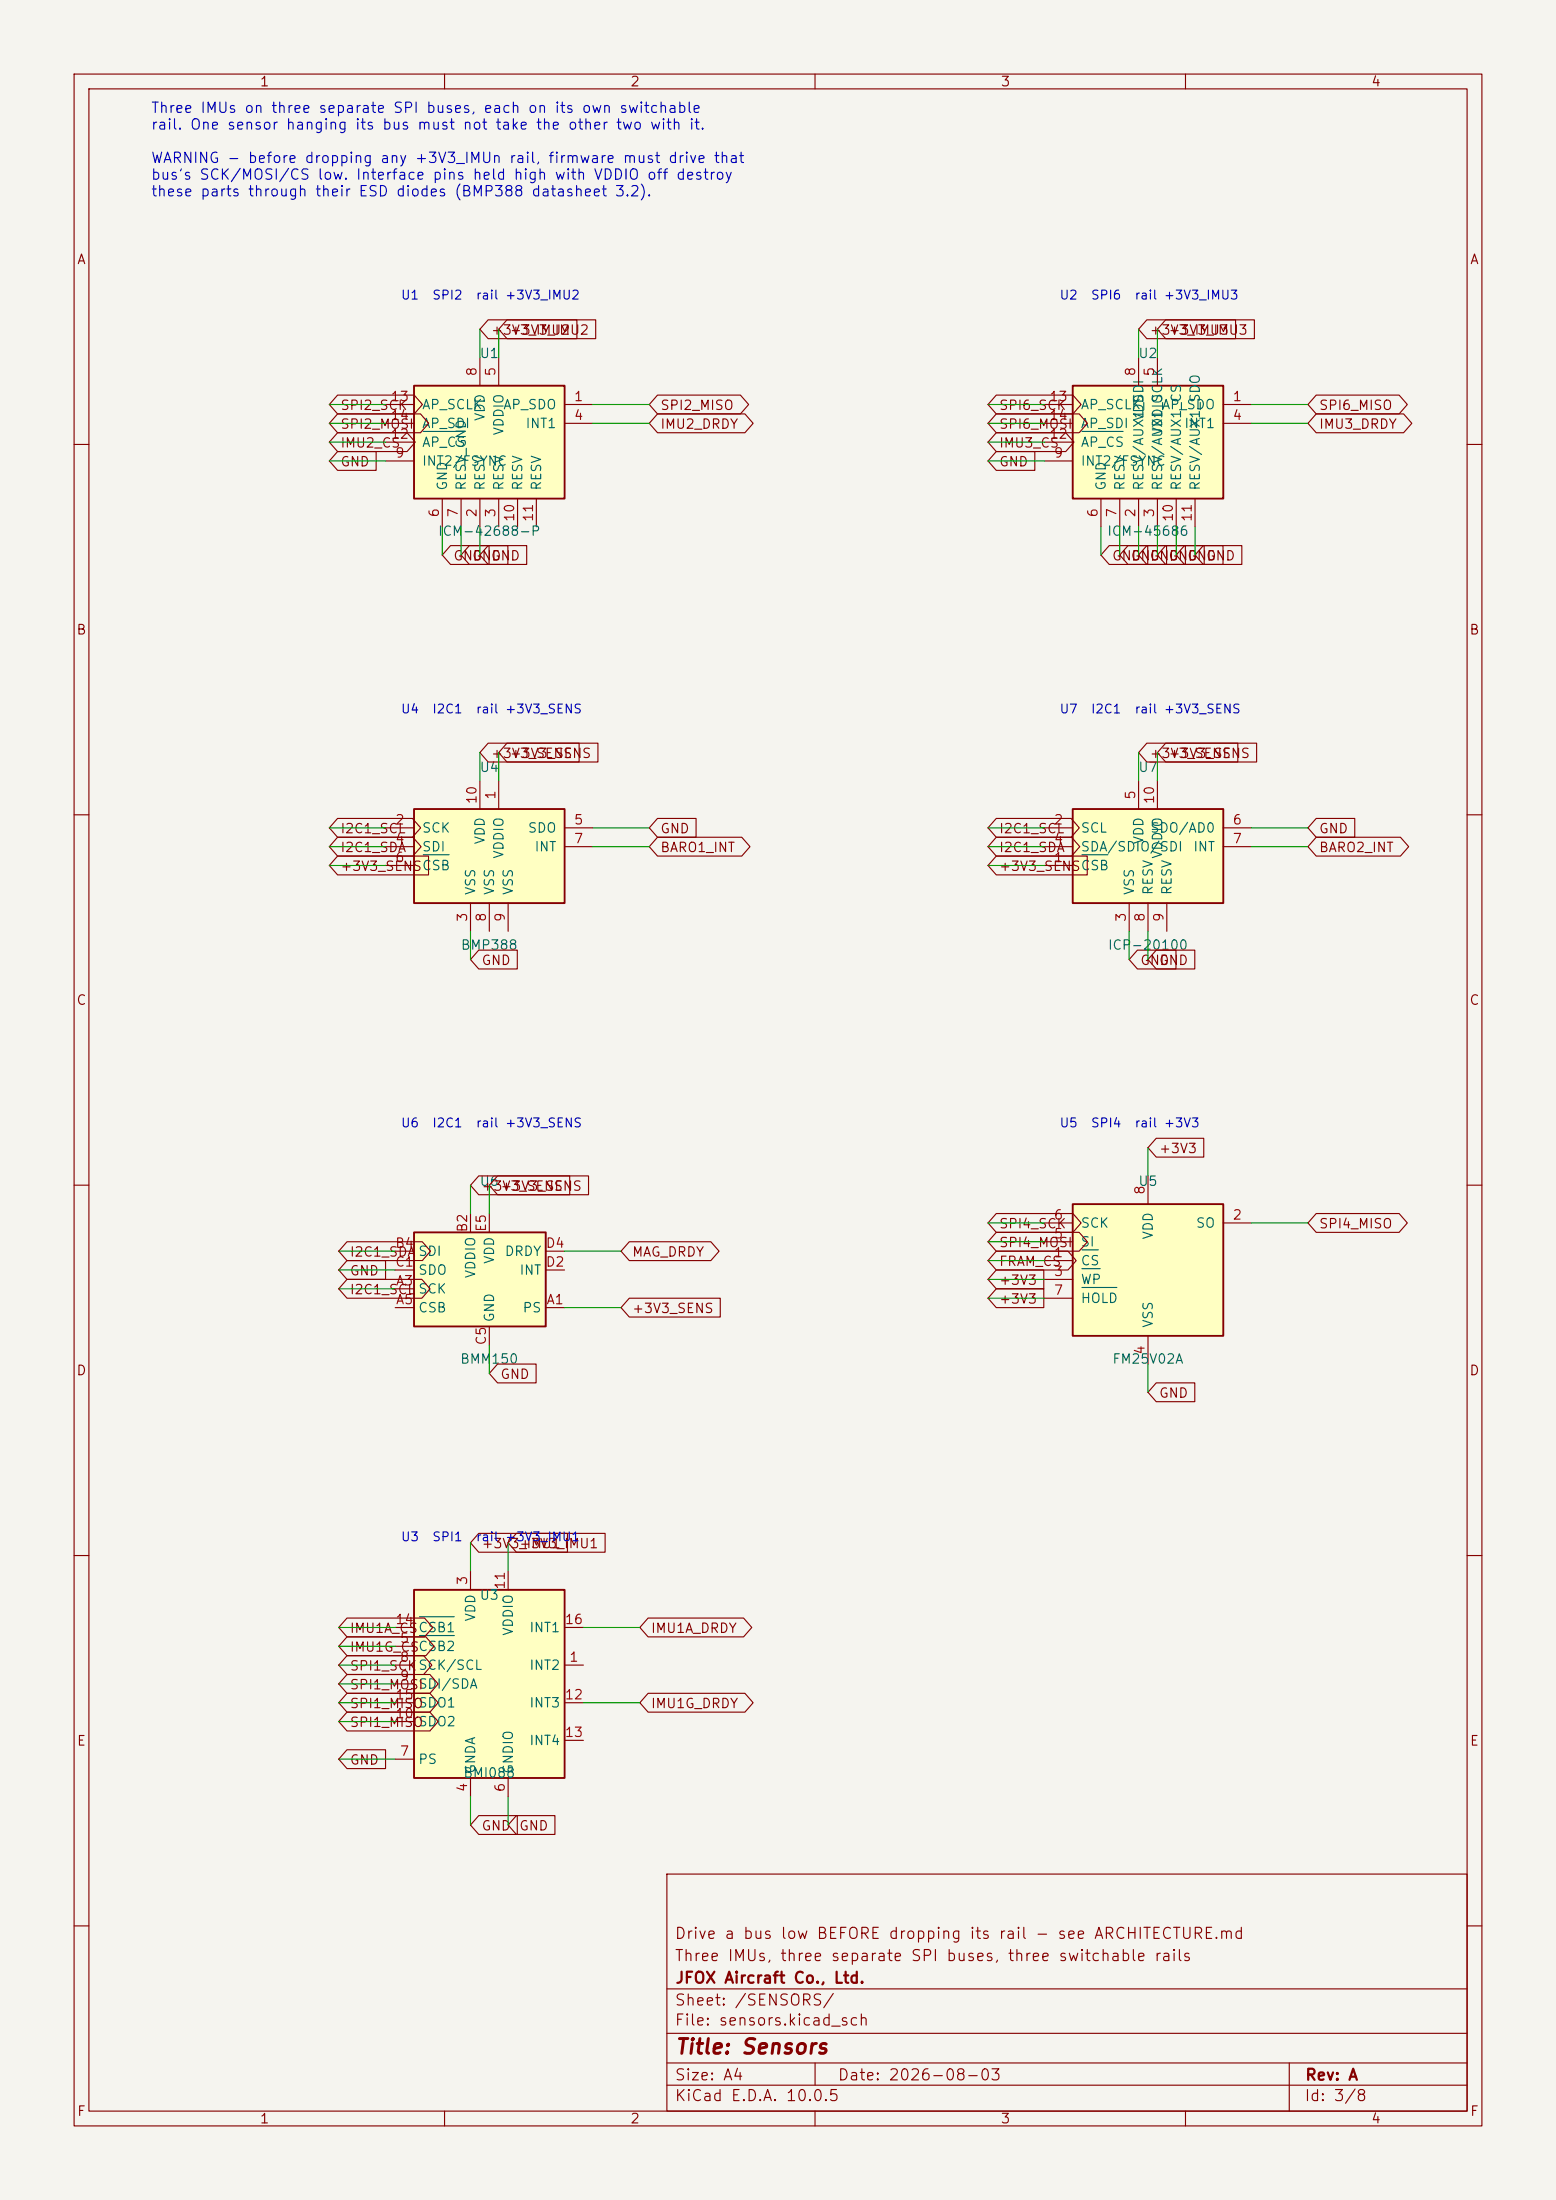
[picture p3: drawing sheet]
<svg xmlns="http://www.w3.org/2000/svg" width="210mm" height="297mm" viewBox="0 0 210 297" stroke-linecap="round" stroke-linejoin="round" font-family="sans-serif">
<path d="M0 0h210v297h-210z" fill="#f5f4ef" stroke="#f5f4ef" stroke-width=".13"/>
<g fill="none" stroke="#840000" stroke-width=".15">
<path d="M10 10h190v277h-190zM12 12h186v273h-186zM60 10v2M110 10v2M160 10v2M10 60h2M198 60h2M10 110h2M198 110h2M10 160h2M198 160h2M10 210h2"/>
<path d="M198 210h2M90 253h108v32h-108zM10 260h2M90 278.5h108M90 274.5h108M90 268.5h108M110 278.5v3M174 278.5v6.5M198 260h2M60 285v2M90 281.5h108M110 285v2"/>
<path d="M160 285v2"/>
</g>
<path d="M144.8 52.1h20.3v15.2h-20.3z" fill="#ffffc2"/>
<path d="M144.8 52.1h20.3v15.2h-20.3z" fill="none" stroke="#840000" stroke-width=".25"/>
<g fill="none" stroke="#840000" stroke-width=".15">
<path d="M141 54.6h3.8M141 57.2h3.8M141 59.7h3.8M153.7 48.3v3.8M156.2 48.3v3.8M165.1 54.6h3.8M165.1 57.2h3.8M141 62.2h3.8M148.6 67.3v3.8M151.1 67.3v3.8M153.7 67.3v3.8M156.2 67.3v3.8"/>
<path d="M158.7 67.3v3.8M161.3 67.3v3.8"/>
</g>
<path d="M146 58.2h5.6" fill="none" stroke="#006464" stroke-width=".15"/>
<path d="M55.9 52.1h20.3v15.2h-20.3z" fill="#ffffc2"/>
<path d="M55.9 52.1h20.3v15.2h-20.3z" fill="none" stroke="#840000" stroke-width=".25"/>
<g fill="none" stroke="#840000" stroke-width=".15">
<path d="M52.1 54.6h3.8M52.1 57.2h3.8M52.1 59.7h3.8M64.8 48.3v3.8M67.3 48.3v3.8M76.2 54.6h3.8M76.2 57.2h3.8M52.1 62.2h3.8M59.7 67.3v3.8M62.2 67.3v3.8M64.8 67.3v3.8M67.3 67.3v3.8"/>
<path d="M69.8 67.3v3.8M72.4 67.3v3.8"/>
</g>
<path d="M57.1 58.2h5.6" fill="none" stroke="#006464" stroke-width=".15"/>
<path d="M55.9 109.2h20.3v12.7h-20.3z" fill="#ffffc2"/>
<path d="M55.9 109.2h20.3v12.7h-20.3z" fill="none" stroke="#840000" stroke-width=".25"/>
<path d="M52.1 111.8h3.8M52.1 114.3h3.8M52.1 116.8h3.8M64.8 105.4v3.8M67.3 105.4v3.8M76.2 111.8h3.8M76.2 114.3h3.8M63.5 121.9v3.8M66 121.9v3.8M68.6 121.9v3.8" fill="none" stroke="#840000" stroke-width=".15"/>
<path d="M57.1 115.4h3.5" fill="none" stroke="#006464" stroke-width=".15"/>
<path d="M144.8 109.2h20.3v12.7h-20.3z" fill="#ffffc2"/>
<path d="M144.8 109.2h20.3v12.7h-20.3z" fill="none" stroke="#840000" stroke-width=".25"/>
<path d="M141 116.8h3.8M141 111.8h3.8M141 114.3h3.8M153.7 105.4v3.8M156.2 105.4v3.8M165.1 111.8h3.8M165.1 114.3h3.8M152.4 121.9v3.8M154.9 121.9v3.8M157.5 121.9v3.8" fill="none" stroke="#840000" stroke-width=".15"/>
<path d="M146 115.4h3.5" fill="none" stroke="#006464" stroke-width=".15"/>
<path d="M55.9 214.6h20.3v25.4h-20.3z" fill="#ffffc2"/>
<path d="M55.9 214.6h20.3v25.4h-20.3z" fill="none" stroke="#840000" stroke-width=".25"/>
<g fill="none" stroke="#840000" stroke-width=".15">
<path d="M53.3 219.7h2.6M63.5 212.1v2.5M68.6 212.1v2.5M76.2 219.7h2.5M53.3 224.8h2.6M53.3 222.2h2.6M53.3 237.5h2.6M53.3 227.3h2.6M53.3 232.4h2.6M53.3 229.9h2.6M76.2 224.8h2.5M76.2 229.9h2.5"/>
<path d="M76.2 234.9h2.5M63.5 240v2.6M68.6 240v2.6"/>
</g>
<path d="M56.6 218.3h4.7M56.6 220.8h4.7" fill="none" stroke="#006464" stroke-width=".15"/>
<path d="M144.8 162.6h20.3v17.7h-20.3z" fill="#ffffc2"/>
<path d="M144.8 162.6h20.3v17.7h-20.3z" fill="none" stroke="#840000" stroke-width=".25"/>
<path d="M154.9 158.8v3.8M141 170.2h3.8M141 165.1h3.8M141 172.7h3.8M141 167.6h3.8M141 175.3h3.8M165.1 165.1h3.8M154.9 180.3v3.9" fill="none" stroke="#840000" stroke-width=".15"/>
<path d="M146 168.7h2.2M146 171.3h2.5M146 173.8h4.7" fill="none" stroke="#006464" stroke-width=".15"/>
<path d="M55.9 166.4h17.8v12.7h-17.8z" fill="#ffffc2"/>
<path d="M55.9 166.4h17.8v12.7h-17.8z" fill="none" stroke="#840000" stroke-width=".25"/>
<g fill="none" stroke="#840000" stroke-width=".15">
<path d="M45.6 53.3h10.3l1.1 1.3-1.1 1.3h-10.3l-1.2-1.3zM45.6 55.9h11.2l1.1 1.3-1.1 1.2h-11.2l-1.2-1.2zM45.6 58.4h9.3l1.2 1.3-1.2 1.3h-9.3l-1.2-1.3zM65.9 43.2h12v2.5h-12l-1.1-1.2zM68.4 43.2h12v2.5h-12l-1.1-1.2zM88.7 53.3h11.2l1.1 1.3-1.1 1.3h-11.2l-1.1-1.3zM88.7 55.9h11.8l1.1 1.3-1.1 1.2h-11.8l-1.1-1.2zM134.5 53.3h10.3l1.1 1.3-1.1 1.3h-10.3l-1.2-1.3zM134.5 55.9h11.2l1.1 1.3-1.1 1.2h-11.2l-1.2-1.2zM134.5 58.4h9.3l1.1 1.3-1.1 1.3h-9.3l-1.2-1.3zM154.8 43.2h12v2.5h-12l-1.1-1.2zM157.3 43.2h12v2.5h-12l-1.1-1.2z"/>
<path d="M177.6 53.3h11.2l1.1 1.3-1.1 1.3h-11.2l-1.1-1.3zM177.6 55.9h11.8l1.1 1.3-1.1 1.2h-11.8l-1.1-1.2zM45.6 61h5.2v2.5h-5.2l-1.2-1.3zM60.8 73.7h5.2v2.5h-5.2l-1.1-1.3zM63.3 73.7h5.2v2.5h-5.2l-1.1-1.3zM65.9 73.7h5.2v2.5h-5.2l-1.1-1.3zM134.5 61h5.2v2.5h-5.2l-1.2-1.3zM149.7 73.7h5.2v2.5h-5.2l-1.1-1.3zM152.2 73.7h5.2v2.5h-5.2l-1.1-1.3zM154.8 73.7h5.2v2.5h-5.2l-1.1-1.3zM157.3 73.7h5.2v2.5h-5.2l-1.1-1.3zM159.9 73.7h5.2v2.5h-5.2l-1.2-1.3z"/>
<path d="M162.4 73.7h5.2v2.5h-5.2l-1.1-1.3zM45.6 115.6h12.2v2.5h-12.2l-1.2-1.3zM45.6 110.5h10.1l1.1 1.3-1.1 1.2h-10.1l-1.2-1.2zM45.6 113h10.1l1.1 1.3-1.1 1.3h-10.1l-1.2-1.3zM65.9 100.3h12.3v2.6h-12.3l-1.1-1.3zM68.4 100.3h12.3v2.6h-12.3l-1.1-1.3zM88.7 110.5h5.2v2.5h-5.2l-1.1-1.2zM88.7 113h11.4l1.1 1.3-1.1 1.3h-11.4l-1.1-1.3zM134.5 113h10.1l1.1 1.3-1.1 1.3h-10.1l-1.2-1.3zM134.5 115.6h12.2v2.5h-12.2l-1.2-1.3zM134.5 110.5h10.1l1.1 1.3-1.1 1.2h-10.1l-1.2-1.2zM154.8 100.3h12.3v2.6h-12.3l-1.1-1.3z"/>
<path d="M157.3 100.3h12.3v2.6h-12.3l-1.1-1.3zM177.6 110.5h5.2v2.5h-5.2l-1.1-1.2zM177.6 113h11.4l1.1 1.3-1.1 1.3h-11.4l-1.1-1.3zM64.6 128.3h5.2v2.5h-5.2l-1.1-1.3zM153.5 128.3h5.2v2.5h-5.2l-1.1-1.3zM156.1 128.3h5.2v2.5h-5.2l-1.2-1.3zM64.6 158.7h12.3v2.6h-12.3l-1.1-1.3zM67.2 158.7h12.2v2.6h-12.2l-1.2-1.3zM156.1 153.7h6.4v2.5h-6.4l-1.2-1.3zM46.8 172.7h10.1l1.1 1.3-1.1 1.3h-10.1l-1.1-1.3zM46.8 167.6h10.2l1.1 1.3-1.1 1.3h-10.2l-1.1-1.3zM46.8 170.2h5.2v2.5h-5.2l-1.1-1.2z"/>
<path d="M53.3 176.5h2.6M53.3 174h2.6M53.3 168.9h2.6M53.3 171.5h2.6M63.5 163.8v2.6M66 163.8v2.6M66 179.1v2.5M73.7 176.5h2.5M73.7 168.9h2.5M73.7 171.5h2.5M84.9 175.3h12.3v2.5h-12.3l-1.1-1.3zM84.9 167.6h11l1.2 1.3-1.2 1.3h-11l-1.1-1.3z"/>
<path d="M134.5 163.8h10.3l1.1 1.3-1.1 1.3h-10.3l-1.2-1.3zM134.5 166.4h11.2l1.1 1.2-1.1 1.3h-11.2l-1.2-1.3zM134.5 168.9h9.6l1.2 1.3-1.2 1.3h-9.6l-1.2-1.3zM134.5 174h6.4v2.5h-6.4l-1.2-1.2zM134.5 171.4h6.4v2.6h-6.4l-1.2-1.3zM177.6 163.8h11.2l1.1 1.3-1.1 1.3h-11.2l-1.1-1.3zM67.2 184.1h5.2v2.6h-5.2l-1.2-1.3zM156.1 186.7h5.2v2.5h-5.2l-1.2-1.2zM46.8 218.4h10.5l1.1 1.3-1.1 1.3h-10.5l-1.1-1.3zM64.6 207h12v2.6h-12l-1.1-1.3zM69.7 207h12v2.6h-12l-1.1-1.3zM87.5 218.4h12.9l1.1 1.3-1.1 1.3h-12.9l-1.1-1.3z"/>
<path d="M46.8 221h10.7l1.1 1.2-1.1 1.3h-10.7l-1.1-1.3zM46.8 236.2h5.2v2.6h-5.2l-1.1-1.3zM46.8 223.5h10.4l1.1 1.3-1.1 1.3h-10.4l-1.1-1.3zM46.8 226.1h11.2l1.1 1.2-1.1 1.3h-11.2l-1.1-1.3zM46.8 231.1h11.2l1.1 1.3-1.1 1.3h-11.2l-1.1-1.3zM46.8 228.6h11.2l1.1 1.3-1.1 1.2h-11.2l-1.1-1.2zM87.5 228.6h13l1.1 1.3-1.1 1.2h-13l-1.1-1.2zM64.6 245.1h5.2v2.6h-5.2l-1.1-1.3zM69.7 245.1h5.2v2.6h-5.2l-1.1-1.3z"/>
</g>
<g fill="none" stroke="#009600" stroke-width=".15">
<path d="M44.4 54.6h7.7M44.4 57.2h7.7M44.4 59.7h7.7M64.8 44.5v3.8M67.3 44.5v3.8M80 54.6h7.6M80 57.2h7.6M133.3 54.6h7.7M133.3 57.2h7.7M133.3 59.7h7.7M153.7 44.5v3.8M156.2 44.5v3.8"/>
<path d="M168.9 54.6h7.6M168.9 57.2h7.6M44.4 62.2h7.7M59.7 71.1v3.8M62.2 71.1v3.8M64.8 71.1v3.8M133.3 62.2h7.7M148.6 71.1v3.8M151.1 71.1v3.8M153.7 71.1v3.8M156.2 71.1v3.8M158.7 71.1v3.8"/>
<path d="M161.3 71.1v3.8M44.4 111.8h7.7M44.4 114.3h7.7M44.4 116.8h7.7M64.8 101.6v3.8M67.3 101.6v3.8M80 111.8h7.6M80 114.3h7.6M133.3 111.8h7.7M133.3 114.3h7.7M133.3 116.8h7.7M153.7 101.6v3.8"/>
<path d="M156.2 101.6v3.8M168.9 111.8h7.6M168.9 114.3h7.6M63.5 125.7v3.8M152.4 125.7v3.8M154.9 125.7v3.8M154.9 154.9v3.9M45.7 168.9h7.6M45.7 174h7.6M45.7 171.5h7.6M63.5 160v3.8M66 160v3.8"/>
<path d="M76.2 176.5h7.6M76.2 168.9h7.6M133.3 172.7h7.7M133.3 165.1h7.7M133.3 175.3h7.7M133.3 167.6h7.7M133.3 170.2h7.7M168.9 165.1h7.6M66 181.6v3.8M154.9 184.2v3.8M45.7 219.7h7.6M63.5 208.3v3.8"/>
<path d="M68.6 208.3v3.8M78.7 219.7h7.7M45.7 237.5h7.6M45.7 222.2h7.6M45.7 232.4h7.6M45.7 229.9h7.6M45.7 224.8h7.6M45.7 227.3h7.6M78.7 229.9h7.7M63.5 242.6v3.8M68.6 242.6v3.8"/>
</g>
<text font-size="2" fill="#840000" x="91" y="277.8">Title: Sensors</text>
<g font-size="1.5" fill="#840000">
<text x="91" y="262.1">Drive a bus low BEFORE dropping its rail - see ARCHITECTURE.md</text>
<text x="91" y="265.1">Three IMUs, three separate SPI buses, three switchable rails</text>
<text x="91.1" y="268.1">JFOX Aircraft Co., Ltd.</text>
<text x="91" y="273.8">File: sensors.kicad_sch</text>
<text x="91" y="271.1">Sheet: /SENSORS/</text>
<text x="91" y="281.2">Size: A4</text>
<text x="113" y="281.2">Date: 2026-08-03</text>
<text x="176.1" y="281.2">Rev: A</text>
<text x="91" y="284">KiCad E.D.A. 10.0.5</text>
<text x="176" y="284">Id: 3/8</text>
</g>
<g font-size="1.4" fill="#0000c2">
<text x="20.3" y="15.6">Three IMUs on three separate SPI buses, each on its own switchable</text>
<text x="20.3" y="17.9">rail. One sensor hanging its bus must not take the other two with it.</text>
<text x="20.3" y="22.4">WARNING - before dropping any +3V3_IMUn rail, firmware must drive that</text>
<text x="20.3" y="24.6">bus's SCK/MOSI/CS low. Interface pins held high with VDDIO off destroy</text>
<text x="20.3" y="26.9">these parts through their ESD diodes (BMP388 datasheet 3.2).</text>
</g>
<g font-size="1.3" fill="#840000">
<text x="35" y="12">1</text>
<text x="85" y="12">2</text>
<text x="135" y="12">3</text>
<text x="185" y="12">4</text>
<text x="10.3" y="36">A</text>
<text x="198.3" y="36">A</text>
<text x="66.2" y="45.5">+3V3_IMU2</text>
<text x="155.1" y="45.5">+3V3_IMU3</text>
<text x="45.9" y="55.7">SPI2_SCK</text>
<text x="45.9" y="58.2">SPI2_MOSI</text>
<text x="89" y="55.7">SPI2_MISO</text>
<text x="89" y="58.2">IMU2_DRDY</text>
<text x="134.8" y="55.7">SPI6_SCK</text>
<text x="134.8" y="58.2">SPI6_MOSI</text>
<text x="177.9" y="55.7">SPI6_MISO</text>
<text x="177.9" y="58.2">IMU3_DRDY</text>
<text x="45.9" y="60.7">IMU2_CS</text>
<text x="45.9" y="63.3">GND</text>
<text x="134.8" y="60.7">IMU3_CS</text>
<text x="134.8" y="63.3">GND</text>
<text x="61.1" y="76">GND</text>
<text x="63.6" y="76">GND</text>
<text x="66.2" y="76">GND</text>
<text x="150" y="76">GND</text>
<text x="152.5" y="76">GND</text>
<text x="155.1" y="76">GND</text>
<text x="157.6" y="76">GND</text>
<text x="160.2" y="76">GND</text>
<text x="162.7" y="76">GND</text>
<text x="10.2" y="86">B</text>
<text x="198.2" y="86">B</text>
<text x="66.2" y="102.7">+3V3_SENS</text>
<text x="155.1" y="102.7">+3V3_SENS</text>
<text x="45.9" y="112.8">I2C1_SCL</text>
<text x="89" y="112.8">GND</text>
<text x="134.8" y="112.8">I2C1_SCL</text>
<text x="177.9" y="112.8">GND</text>
<text x="45.9" y="117.9">+3V3_SENSCSB</text>
<text x="45.9" y="115.4">I2C1_SDA</text>
<text x="89" y="115.4">BARO1_INT</text>
<text x="134.8" y="115.4">I2C1_SDA</text>
<text x="134.8" y="117.9">+3V3_SENSCSB</text>
<text x="177.9" y="115.4">BARO2_INT</text>
<text x="64.9" y="130.6">GND</text>
<text x="153.8" y="130.6">GND</text>
<text x="156.3" y="130.6">GND</text>
<text x="10.2" y="136">C</text>
<text x="198.2" y="136">C</text>
<text x="156.3" y="156">+3V3</text>
<text x="64.9" y="161.1">+3V3_SENS</text>
<text x="134.8" y="166.2">SPI4_SCK</text>
<text x="177.9" y="166.2">SPI4_MISO</text>
<text x="47.1" y="170">I2C1_SDA</text>
<text x="47.1" y="172.5">GND</text>
<text x="85.2" y="170">MAG_DRDY</text>
<text x="134.8" y="168.7">SPI4_MOSI</text>
<text x="134.8" y="171.2">FRAM_CS</text>
<text x="134.8" y="173.8">+3V3</text>
<text x="47.1" y="175">I2C1_SCL</text>
<text x="85.2" y="177.6">+3V3_SENS</text>
<text x="134.8" y="176.3">+3V3</text>
<text x="10.2" y="186">D</text>
<text x="198.2" y="186">D</text>
<text x="67.4" y="186.5">GND</text>
<text x="156.3" y="189">GND</text>
<text x="64.9" y="209.3">+3V3_IMU1</text>
<text x="47.1" y="220.8">IMU1A_CSCSB1</text>
<text x="87.8" y="220.8">IMU1A_DRDY</text>
<text x="47.1" y="223.3">IMU1G_CSCSB2</text>
<text x="47.1" y="225.8">SPI1_SCKSCK/SCL</text>
<text x="47.1" y="228.4">SPI1_MOSI</text>
<text x="47.1" y="233.5">SPI1_MISO</text>
<text x="47.1" y="230.9">SPI1_MISO</text>
<text x="87.8" y="230.9">IMU1G_DRDY</text>
<text x="10.3" y="236">E</text>
<text x="47.1" y="238.5">GND</text>
<text x="198.3" y="236">E</text>
<text x="64.9" y="247.4">GND</text>
<text x="70" y="247.4">GND</text>
<text x="10.3" y="286">F</text>
<text x="35" y="287">1</text>
<text x="85" y="287">2</text>
<text x="135" y="287">3</text>
<text x="185" y="287">4</text>
<text x="198.3" y="286">F</text>
</g>
<g font-size="1.3" fill="#a90000">
<text x="64.6" y="50.9" transform="rotate(-90 64.6 50.9)">8</text>
<text x="67.2" y="50.9" transform="rotate(-90 67.2 50.9)">5</text>
<text x="153.5" y="50.9" transform="rotate(-90 153.5 50.9)">8</text>
<text x="156.1" y="50.9" transform="rotate(-90 156.1 50.9)">5</text>
<text x="52.6" y="59.6">12</text>
<text x="52.6" y="54.5">13</text>
<text x="52.6" y="57">14</text>
<text x="77.4" y="54.5">1</text>
<text x="77.4" y="57">4</text>
<text x="141.5" y="59.6">12</text>
<text x="141.5" y="54.5">13</text>
<text x="141.5" y="57">14</text>
<text x="166.3" y="54.5">1</text>
<text x="166.3" y="57">4</text>
<text x="53.2" y="62.1">9</text>
<text x="142.1" y="62.1">9</text>
<text x="59.6" y="69.9" transform="rotate(-90 59.6 69.9)">6</text>
<text x="62.1" y="69.9" transform="rotate(-90 62.1 69.9)">7</text>
<text x="64.6" y="69.9" transform="rotate(-90 64.6 69.9)">2</text>
<text x="67.2" y="69.9" transform="rotate(-90 67.2 69.9)">3</text>
<text x="69.7" y="70.6" transform="rotate(-90 69.7 70.6)">10</text>
<text x="72.3" y="70.6" transform="rotate(-90 72.3 70.6)">11</text>
<text x="148.5" y="69.9" transform="rotate(-90 148.5 69.9)">6</text>
<text x="151" y="69.9" transform="rotate(-90 151 69.9)">7</text>
<text x="153.5" y="69.9" transform="rotate(-90 153.5 69.9)">2</text>
<text x="156.1" y="69.9" transform="rotate(-90 156.1 69.9)">3</text>
<text x="158.6" y="70.6" transform="rotate(-90 158.6 70.6)">10</text>
<text x="161.2" y="70.6" transform="rotate(-90 161.2 70.6)">11</text>
<text x="53.2" y="111.6">2</text>
<text x="64.6" y="108.7" transform="rotate(-90 64.6 108.7)">10</text>
<text x="67.2" y="108" transform="rotate(-90 67.2 108)">1</text>
<text x="77.4" y="111.6">5</text>
<text x="142.1" y="111.6">2</text>
<text x="153.5" y="108" transform="rotate(-90 153.5 108)">5</text>
<text x="156.1" y="108.7" transform="rotate(-90 156.1 108.7)">10</text>
<text x="166.3" y="111.6">6</text>
<text x="53.2" y="114.2">4</text>
<text x="53.2" y="116.7">6</text>
<text x="77.4" y="114.2">7</text>
<text x="142.1" y="116.7">1</text>
<text x="142.1" y="114.2">4</text>
<text x="166.3" y="114.2">7</text>
<text x="63.4" y="124.6" transform="rotate(-90 63.4 124.6)">3</text>
<text x="65.9" y="124.6" transform="rotate(-90 65.9 124.6)">8</text>
<text x="68.4" y="124.6" transform="rotate(-90 68.4 124.6)">9</text>
<text x="152.3" y="124.6" transform="rotate(-90 152.3 124.6)">3</text>
<text x="154.8" y="124.6" transform="rotate(-90 154.8 124.6)">8</text>
<text x="157.3" y="124.6" transform="rotate(-90 157.3 124.6)">9</text>
<text x="154.8" y="161.4" transform="rotate(-90 154.8 161.4)">8</text>
<text x="63.4" y="166.5" transform="rotate(-90 63.4 166.5)">B2</text>
<text x="65.9" y="166.4" transform="rotate(-90 65.9 166.4)">E5</text>
<text x="142.1" y="167.5">5</text>
<text x="142.1" y="165">6</text>
<text x="166.3" y="165">2</text>
<text x="53.2" y="168.8">B4</text>
<text x="53.2" y="171.3">C1</text>
<text x="53.3" y="173.9">A3</text>
<text x="73.6" y="171.3">D2</text>
<text x="73.6" y="168.8">D4</text>
<text x="142.1" y="170">1</text>
<text x="142.1" y="172.6">3</text>
<text x="53.3" y="176.4">A5</text>
<text x="73.7" y="176.4">A1</text>
<text x="142.1" y="175.1">7</text>
<text x="65.9" y="181.7" transform="rotate(-90 65.9 181.7)">C5</text>
<text x="154.8" y="183" transform="rotate(-90 154.8 183)">4</text>
<text x="63.4" y="214.1" transform="rotate(-90 63.4 214.1)">3</text>
<text x="68.4" y="214.7" transform="rotate(-90 68.4 214.7)">11</text>
<text x="53.3" y="219.6">14</text>
<text x="76.1" y="219.6">16</text>
<text x="53.9" y="222.1">5</text>
<text x="53.9" y="224.7">8</text>
<text x="53.9" y="227.2">9</text>
<text x="76.7" y="224.7">1</text>
<text x="53.3" y="232.3">10</text>
<text x="53.3" y="229.7">15</text>
<text x="76.1" y="229.7">12</text>
<text x="53.9" y="237.4">7</text>
<text x="76.1" y="234.8">13</text>
<text x="63.4" y="242" transform="rotate(-90 63.4 242)">4</text>
<text x="68.4" y="242" transform="rotate(-90 68.4 242)">6</text>
</g>
<g font-size="1.3" fill="#006464">
<text x="64.6" y="48.7">U1</text>
<text x="153.5" y="48.7">U2</text>
<text x="56.9" y="55.6">AP_SCLK</text>
<text x="56.9" y="58.1">AP_SDI</text>
<text x="65.7" y="56.9" transform="rotate(-90 65.7 56.9)">VDD</text>
<text x="67.8" y="55.6">AP_SDO</text>
<text x="68.3" y="58.9" transform="rotate(-90 68.3 58.9)">VDDIO</text>
<text x="70.8" y="58.1">INT1</text>
<text x="145.8" y="55.6">AP_SCLK</text>
<text x="145.8" y="58.1">AP_SDI</text>
<text x="154.6" y="56.9" transform="rotate(-90 154.6 56.9)">VDD</text>
<text x="156.7" y="55.6">AP_SDO</text>
<text x="157.2" y="58.9" transform="rotate(-90 157.2 58.9)">VDDIO</text>
<text x="159.7" y="58.1">INT1</text>
<text x="56.9" y="63.2">INT2/FSYNC</text>
<text x="56.9" y="60.7">AP_CS</text>
<text x="145.8" y="63.2">INT2/FSYNC</text>
<text x="145.8" y="60.7">AP_CS</text>
<text x="60.7" y="66.3" transform="rotate(-90 60.7 66.3)">GND</text>
<text x="63.2" y="66.3" transform="rotate(-90 63.2 66.3)">RESV_GND</text>
<text x="65.7" y="66.3" transform="rotate(-90 65.7 66.3)">RESV</text>
<text x="68.3" y="66.3" transform="rotate(-90 68.3 66.3)">RESV</text>
<text x="70.8" y="66.3" transform="rotate(-90 70.8 66.3)">RESV</text>
<text x="73.4" y="66.3" transform="rotate(-90 73.4 66.3)">RESV</text>
<text x="149.6" y="66.3" transform="rotate(-90 149.6 66.3)">GND</text>
<text x="152.1" y="66.3" transform="rotate(-90 152.1 66.3)">RESV</text>
<text x="154.6" y="66.3" transform="rotate(-90 154.6 66.3)">RESV/AUX1_SDI</text>
<text x="157.2" y="66.3" transform="rotate(-90 157.2 66.3)">RESV/AUX1_SCLK</text>
<text x="159.7" y="66.3" transform="rotate(-90 159.7 66.3)">RESV/AUX1_CS</text>
<text x="162.3" y="66.3" transform="rotate(-90 162.3 66.3)">RESV/AUX1_SDO</text>
<text x="59" y="72.7">ICM-42688-P</text>
<text x="149.3" y="72.7">ICM-45686</text>
<text x="64.6" y="104.5">U4</text>
<text x="153.5" y="104.5">U7</text>
<text x="56.9" y="112.7">SCK</text>
<text x="71.1" y="112.7">SDO</text>
<text x="145.8" y="112.7">SCL</text>
<text x="155.1" y="112.7">SDO/AD0</text>
<text x="56.9" y="115.3">SDI</text>
<text x="65.7" y="114.1" transform="rotate(-90 65.7 114.1)">VDD</text>
<text x="68.3" y="116" transform="rotate(-90 68.3 116)">VDDIO</text>
<text x="72.1" y="115.3">INT</text>
<text x="145.8" y="115.3">SDA/SDIO/SDI</text>
<text x="154.6" y="114.1" transform="rotate(-90 154.6 114.1)">VDD</text>
<text x="157.2" y="116" transform="rotate(-90 157.2 116)">VDDIO</text>
<text x="161" y="115.3">INT</text>
<text x="64.5" y="120.9" transform="rotate(-90 64.5 120.9)">VSS</text>
<text x="67" y="120.9" transform="rotate(-90 67 120.9)">VSS</text>
<text x="69.5" y="120.9" transform="rotate(-90 69.5 120.9)">VSS</text>
<text x="153.4" y="120.9" transform="rotate(-90 153.4 120.9)">VSS</text>
<text x="155.9" y="120.9" transform="rotate(-90 155.9 120.9)">RESV</text>
<text x="158.4" y="120.9" transform="rotate(-90 158.4 120.9)">RESV</text>
<text x="62.1" y="128.5">BMP388</text>
<text x="149.4" y="128.5">ICP-20100</text>
<text x="64.6" y="160.4">U6</text>
<text x="153.5" y="160.4">U5</text>
<text x="145.8" y="166.1">SCK</text>
<text x="155.9" y="167.4" transform="rotate(-90 155.9 167.4)">VDD</text>
<text x="161.3" y="166.1">SO</text>
<text x="56.4" y="169.9">SDI</text>
<text x="56.4" y="172.4">SDO</text>
<text x="64.5" y="172.7" transform="rotate(-90 64.5 172.7)">VDDIO</text>
<text x="67" y="170.7" transform="rotate(-90 67 170.7)">VDD</text>
<text x="68" y="169.9">DRDY</text>
<text x="70" y="172.4">INT</text>
<text x="145.8" y="171.1">CS</text>
<text x="145.8" y="173.7">WP</text>
<text x="145.8" y="168.6">SI</text>
<text x="56.4" y="175">SCK</text>
<text x="56.4" y="177.5">CSB</text>
<text x="67" y="178.6" transform="rotate(-90 67 178.6)">GND</text>
<text x="70.4" y="177.5">PS</text>
<text x="145.8" y="176.2">HOLD</text>
<text x="155.9" y="179.4" transform="rotate(-90 155.9 179.4)">VSS</text>
<text x="62" y="184.4">BMM150</text>
<text x="150" y="184.4">FM25V02A</text>
<text x="64.5" y="219" transform="rotate(-90 64.5 219)">VDD</text>
<text x="64.6" y="216.3">U3</text>
<text x="69.5" y="220.9" transform="rotate(-90 69.5 220.9)">VDDIO</text>
<text x="71.4" y="220.7">INT1</text>
<text x="71.4" y="225.8">INT2</text>
<text x="56.4" y="228.3">SDI/SDA</text>
<text x="56.4" y="233.4">SDO2</text>
<text x="56.4" y="230.8">SDO1</text>
<text x="71.4" y="230.8">INT3</text>
<text x="56.4" y="238.5">PS</text>
<text x="64.5" y="239.5" transform="rotate(-90 64.5 239.5)">GNDA</text>
<text x="69.5" y="239.5" transform="rotate(-90 69.5 239.5)">GNDIO</text>
<text x="71.4" y="235.9">INT4</text>
<text x="62.4" y="240.3">BMI088</text>
</g>
<g font-size="1.2" fill="#0000c2">
<text x="54" y="40.7">U1</text>
<text x="58.2" y="40.7">SPI2</text>
<text x="64.1" y="40.7">rail +3V3_IMU2</text>
<text x="142.9" y="40.7">U2</text>
<text x="147.1" y="40.7">SPI6</text>
<text x="153" y="40.7">rail +3V3_IMU3</text>
<text x="54" y="96.6">U4</text>
<text x="58.2" y="96.6">I2C1</text>
<text x="64.1" y="96.6">rail +3V3_SENS</text>
<text x="142.9" y="96.6">U7</text>
<text x="147.1" y="96.6">I2C1</text>
<text x="153" y="96.6">rail +3V3_SENS</text>
<text x="54" y="152.5">U6</text>
<text x="58.2" y="152.5">I2C1</text>
<text x="64.1" y="152.5">rail +3V3_SENS</text>
<text x="142.9" y="152.5">U5</text>
<text x="147.1" y="152.5">SPI4</text>
<text x="153" y="152.5">rail +3V3</text>
<text x="54" y="208.4">U3</text>
<text x="58.2" y="208.4">SPI1</text>
<text x="64.1" y="208.4">rail +3V3_IMU1</text>
</g>
</svg>
